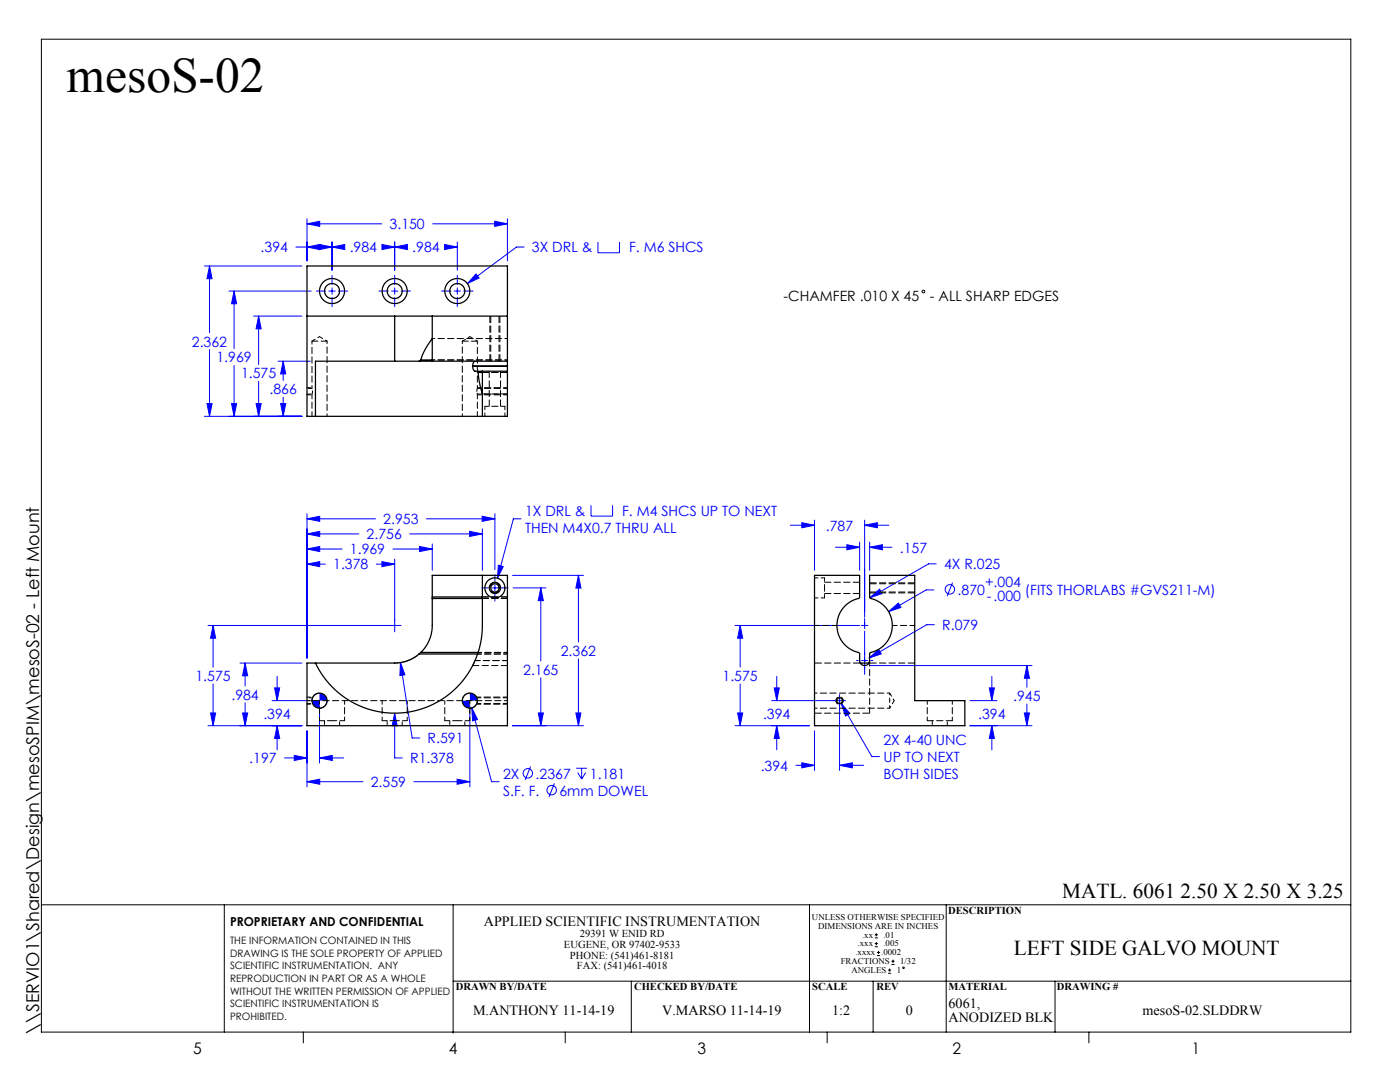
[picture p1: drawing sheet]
<svg xmlns="http://www.w3.org/2000/svg" width="279mm" height="216mm" viewBox="0 0 279 216" stroke-linecap="round" stroke-linejoin="round" font-family="sans-serif">
<g fill="none" stroke="#00f" stroke-width=".2">
<path d="M40.8 53.1h19.5M41.8 53.1l.5 2.5h-1zM41.8 53.1v13.3M45.7 58.1h16.4M46.7 58.1l.5 2.5h-1zM46.7 58.1v11.5M59 49.3h9.2M61.3 44.7l2.5-.5v1zM61.3 49.3l2.5-.5v1zM61.3 43.6v8.5M61.3 44.7h14.9M63.7 48.8l2.6 .5-2.6 .5z"/>
<path d="M65.6 58.1h1.3M66.3 57.4v1.3M66.3 49.3l2.5-.5v1zM66.3 48.3v5.6M76.2 48.8l2.6 .5-2.6 .5zM76.8 49.3h3.9M78.1 58.1h1.3M78.8 57.4v1.3M78.8 49.3l2.5-.5v1zM78.8 48.3v5.6M86.3 44.7h15M88.7 48.8l2.6 .5-2.6 .5z"/>
<path d="M89.3 49.3h2M90.6 58.1h1.3M91.3 57.4v1.3M91.3 48.3v5.6M95 54.7l.6 .8-2.3 1.1zM98.7 44.2l2.6 .5-2.6 .5zM101.3 43.6v8.5M104.6 49.3h-1.5l-9.8 7.3M119.3 48.3v2.1h4.3v-2.1M41.8 69.8v13.3M46.7 72.9v10.2M50.6 63.1h9.7"/>
<path d="M51.6 63.1l.5 2.5h-1zM51.6 63.1v9.6M51.6 76.1v7M55.5 72.1h6.4M56.5 72.1l.5 2.5h-1zM56.5 72.1v3.8M56.5 79.3v3.8M40.8 83.1h19.5M41.3 80.5h1l-.5 2.6zM46.2 80.5h1l-.5 2.6zM51.1 80.5h1l-.5 2.6zM56 80.5h1l-.5 2.6z"/>
<path d="M61.3 112.6l2.5-.5v1zM61.3 103.5l2.5-.5v1zM61.3 106.5l2.5-.5v1zM61.3 109.6l2.5-.6v1.1zM61.3 102.5v28.8M61.3 112.6h3.6M61.3 103.5h13.6M61.3 106.5h10.3M61.3 109.6h7M75.1 112.6h3.7M76.2 112.1l2.6 .5-2.6 .5zM78.4 109.6h7.9"/>
<path d="M78.8 111.6v14.5M81.8 106.5h14.5M83.7 109l2.6 .6-2.6 .5zM85.1 103.5h13.7M86.3 108.5v5.3M93.7 106l2.6 .5-2.6 .5zM96.2 103l2.6 .5-2.6 .5zM96.3 105.5v8.3M98.1 117.3h1.3M98.8 116.7v1.2M98.8 102.5v11.2M99.5 112.8l.9 .3-1.1 2.3z"/>
<path d="M102.3 114.8h14.2M102.4 117.3h6.5M104 103.5h-1.5l-3.2 11.9M107.9 117.3l.5 2.5h-1zM107.9 117.3v14.6M115.4 114.8l.5 2.5h-1zM115.4 114.8v13.3M118 100.8v2.2h4.3v-2.2M157.7 104.8h4.9M160 104.3l2.6 .5-2.6 .5zM162.6 103.8v10M166.7 109.2h4.9"/>
<path d="M169 108.7l2.6 .5-2.6 .5zM171.6 108.2v5.6M172.6 104.8l2.5-.5v1zM172.6 103.8v19.4M172.6 104.8h4.8M173.6 109.2l2.5-.5v1zM173.6 108.2v5.6M173.6 109.2h4.4M173.6 119.3l1.9-1.7 .6 .8zM186.4 117.7h-1.6l-7.5 4.3M186.8 112.5h-1.5l-11.7 6.8M190.1 116.3l-1.1 2.6"/>
<path d="M42.5 124.8l.5 2.5h-1zM42.5 124.8v8.3M42.5 136.5v8.3M47.9 132.3h12.4M48.9 132.3l.5 2.5h-1zM48.9 132.3v4.6M54.3 139.8h8.5M54.8 137.3h1l-.5 2.5zM55.3 135v4.8M63.8 138.3a1.5 1.5 0 0 0-1.5 1.5M65.3 139.8a1.5 1.5 0 0 1-1.5 1.5M79.9 132.2l.9 2.4-1 .2z"/>
<path d="M79.9 132.2l2.4 15.1h1.5M80 124.8h-38.5M83.2 130.8a7.5 7.5 0 0 1-4.3 1.5M93.8 138.3a1.5 1.5 0 0 0-1.5 1.5M95.3 139.8a1.5 1.5 0 0 1-1.5 1.5M107.9 135.3v9.5M115.4 131.5v13.3M146.7 124.8h24.8M147.7 124.8l.5 2.5h-1zM147.7 124.8v8.3M147.7 136.5v8.3M154 139.8h12.5"/>
<path d="M154.5 137.3h1l-.5 2.5zM155 135v4.8M166.9 139.8h1.3M167.6 139.2v1.2M171.9 124.8h1.3M171.9 131.8h1.3M172.6 124.2v1.2M172.6 131.2v1.2M173.4 131.3l2-1.7 .5 .9zM173.6 132.8h32.4M177.3 122l2-1.7 .5 .9zM186.5 124.6h-1.5l-11.6 6.7"/>
<path d="M193.6 139.8h5.4M197.4 137.3h1.1l-.6 2.5zM197.9 135v4.8M204.9 132.8l.5 2.5h-1zM204.9 132.8v4.3M41.5 144.8h18.8M42 142.3h1l-.5 2.5zM48.4 142.3h1l-.5 2.5zM48.9 140.2v4.6M55.3 144.8l.5 2.5h-1zM55.3 144.8v4.8M56.8 151.2h4.5"/>
<path d="M58.7 150.7l2.6 .5-2.6 .5zM61.3 156l2.5-.5v1zM61.3 145.8v11.2M61.3 156h11.1M63.8 151.2l2.5-.5v1zM63.8 151.2h4.8M63.8 140.8v11.5M78.8 142.3l.5 2.5h-1zM78.8 142.3v8.9h1.5M82.6 156h11.2M91.2 155.5l2.6 .5-2.6 .5zM93.8 140.8v16.2"/>
<path d="M94.2 141.3l1.1 2.3-1 .2zM94.2 141.3l3.9 14.7h1.5M102.3 144.8h14.2M105.9 153l-1.1 2.6M107.4 142.3h1l-.5 2.5zM110.6 156.3l-1 2.7M114.9 142.3h1l-.5 2.5zM115 153.3h2.2M115.3 154.2l.8 1.2M116.1 153.3v2.1M116.9 154.2l-.8 1.2M146.7 144.8h14.8"/>
<path d="M147.2 142.3h1l-.5 2.5zM155 144.8l.5 2.5h-1zM155 144.8v4.8M158.8 152.7h3.8M160 152.2l2.6 .5-2.6 .5zM162.6 145.8v7.9M167.6 152.7l2.5-.5v1zM167.6 140.8v12.9M167.6 152.7h4.8M167.9 140.4l1.7 2-.9 .5zM167.9 140.4l6.1 10.6h1.5M193.6 144.8h12.4"/>
<path d="M197.9 144.8l.6 2.5h-1.1zM197.9 144.8v4.8M204.4 142.3h1l-.5 2.5zM204.9 140.5v4.3"/>
<circle cx="189.6" cy="117.6" r=".94"/>
<circle cx="105.3" cy="154.3" r=".94"/>
<circle cx="110.1" cy="157.7" r=".94"/>
</g>
<g fill="none" stroke="#000" stroke-width=".2">
<path d="M8.3 7.8h261.3v198.1h-261.3zM8.3 180.5h261.3M44.8 180.5v25.4M90.4 180.5v25.6M126 195.8v10.1M161.6 180.5v25.4M174.3 195.8v10.1M174.6 187.1h.6M174.6 186.5h.6M174.6 188.9h.6M174.6 188.3h.6M174.9 186.2v.6"/>
<path d="M174.9 188v.6M175 190.7h.6M175 190h.6M175.3 189.7v.7M177.2 194.2h.6M177.2 193.6h.6M177.5 193.3v.6M177.9 192.4h.6M177.9 191.8h.6M178.2 191.5v.6M188.8 180.5v25.4M210.6 195.8v10.1"/>
<path d="M269.6 195.8h-179.2M60.5 205.9v2.2M112.8 205.9v2.2M165.1 205.9v2.2M217.3 205.9v2.2"/>
<circle cx="184.3" cy="58.2" r=".27"/>
<circle cx="180.3" cy="193.1" r=".16"/>
</g>
<path d="M98.8 118.3a1 1 0 0 1-.9-1.5 1 1 0 0 1 1.7-.1 1 1 0 0 1-.7 1.6h-.1" fill="none" stroke="#000" stroke-width=".2" stroke-dasharray="1.3 .6" stroke-dashoffset=".4" stroke-linecap="butt"/>
<path d="M166.8 139.8a.71 .71 0 0 0 1.1 .6 .71 .71 0 0 0 .1-1.2 .71 .71 0 0 0-1.1 .5l-.1 .1M168.3 139.8a.71 .71 0 0 1-1.1 .6 .71 .71 0 0 1-.1-1.2 .71 .71 0 0 1 1.2 .5v.1" fill="none" stroke="#000" stroke-width=".2" stroke-dasharray="1.3 .6" stroke-dashoffset=".3" stroke-linecap="butt"/>
<path d="M172.6 134.6v-21.1" fill="none" stroke="#00f" stroke-width=".2" stroke-dasharray="15.2 1.3 1.3 1.3" stroke-dashoffset="6.6"/>
<path d="M61.3 139.1h1.1M61.3 140.5h1.1" fill="none" stroke="#000" stroke-width=".2" stroke-dasharray="1.3 .6" stroke-dashoffset=".6"/>
<path d="M101.3 139.1h-6.2M101.3 140.5h-6.2" fill="none" stroke="#000" stroke-width=".2" stroke-dasharray="1.3 .6" stroke-dashoffset=".4"/>
<path d="M61.3 77.4h1M61.3 78.8h1M101.3 78.8h-6M101.3 77.4h-6" fill="none" stroke="#000" stroke-width=".2" stroke-dasharray="1.3 .6" stroke-dashoffset=".5"/>
<path d="M97.8 72.1v-9M99.8 72.1v-9M173.6 116.3h9M173.6 118.3h9" fill="none" stroke="#000" stroke-width=".2" stroke-dasharray="1.3 .6" stroke-dashoffset="-.1"/>
<g fill="none" stroke="#00f" stroke-width=".2" stroke-dasharray="15.2 1.3 1.3 1.3">
<path d="M65 58.1h-1.9M66.3 56.8v-1.9M66.3 59.3v1.9M67.5 58.1h1.9M77.5 58.1h-1.9M78.8 56.8v-1.9M78.8 59.3v1.9M80 58.1h1.9M90 58.1h-1.9M91.3 56.8v-1.9M91.3 59.3v1.9M92.5 58.1h1.9"/>
<path d="M97.5 117.3h-1.4M98.8 116v-1.3M98.8 118.6v1.3M100 117.3h1.4M166.9 139.8h-.5M167.6 139.2v-.6M168.2 139.8h.6M171.3 131.8h-.4M172.6 130.5v-.3M172.6 133.1v.3M173.8 131.8h.4M167.6 140.4v.6"/>
</g>
<g fill="#00f">
<path d="M78.8 142.3l-.5 2.5h1zM79.9 132.2l-.1 2.6 1-.2zM76.2 112.1l2.6 .5-2.6 .5zM61.3 112.6l2.5-.5v1zM96.2 103l2.6 .5-2.6 .5zM61.3 103.5l2.5-.5v1zM107.9 117.3l.5 2.5h-1zM107.4 142.3h1l-.5 2.5zM42.5 124.8l.5 2.5h-1zM42 142.3h1l-.5 2.5zM54.8 137.3h1l-.5 2.5zM55.3 144.8l.5 2.5h-1zM63.8 151.2l2.5-.5v1zM58.7 150.7l2.6 .5-2.6 .5zM91.2 155.5l2.6 .5-2.6 .5zM61.3 156l2.5-.5v1zM94.2 141.3l.1 2.5 1-.2zM99.5 112.8l-.2 2.6 1.1-2.3zM93.7 106l2.6 .5-2.6 .5zM61.3 106.5l2.5-.5v1zM83.7 109l2.6 .6-2.6 .5zM61.3 109.6l2.5-.6v1.1zM48.9 132.3l.5 2.5h-1zM48.4 142.3h1l-.5 2.5zM115.4 114.8l.5 2.5h-1zM114.9 142.3h1l-.5 2.5zM61.3 44.7l2.5-.5v1zM98.7 44.2l2.6 .5-2.6 .5zM41.8 53.1l.5 2.5h-1zM41.3 80.5h1l-.5 2.6zM63.7 48.8l2.6 .5-2.6 .5zM61.3 49.3l2.5-.5v1zM76.2 48.8l2.6 .5-2.6 .5zM66.3 49.3l2.5-.5v1zM88.7 48.8l2.6 .5-2.6 .5zM78.8 49.3l2.5-.5v1zM56.5 72.1l.5 2.5h-1zM56 80.5h1l-.5 2.6zM51.6 63.1l.5 2.5h-1zM51.1 80.5h1l-.5 2.6zM95 54.7l-1.7 1.9 2.3-1.1zM46.7 58.1l.5 2.5h-1zM46.2 80.5h1l-.5 2.6zM154.5 137.3h1l-.5 2.5zM155 144.8l.5 2.5h-1zM167.6 152.7l2.5-.5v1zM160 152.2l2.6 .5-2.6 .5zM167.9 140.4l.8 2.5 .9-.5zM177.3 122l2.5-.8-.5-.9zM169 108.7l2.6 .5-2.6 .5zM173.6 109.2l2.5-.5v1zM172.6 104.8l2.5-.5v1zM160 104.3l2.6 .5-2.6 .5zM204.9 132.8l.5 2.5h-1zM204.4 142.3h1l-.5 2.5zM197.4 137.3h1.1l-.6 2.5zM197.9 144.8l.6 2.5h-1.1zM147.7 124.8l.5 2.5h-1zM147.2 142.3h1l-.5 2.5zM173.4 131.3l2.5-.8-.5-.9zM173.6 119.3l2.5-.9-.6-.8z"/>
<path d="M92.3 139.8a1.5 1.5 0 0 0 1.5 1.5v-1.5zM93.8 138.3v1.5h1.5a1.5 1.5 0 0 0-1.5-1.5zM62.3 139.8a1.5 1.5 0 0 0 1.5 1.5v-1.5zM63.8 138.3v1.5h1.5a1.5 1.5 0 0 0-1.5-1.5z"/>
</g>
<g fill="none" stroke="#000" stroke-width=".25">
<path d="M61.3 63.1h17.5M78.8 72.1h4.9M78.8 63.1h7.5M78.8 72.1h-15.8v11M78.8 63.1v9M83.7 72.1h17.6M84 71.8l-.3 .3M84 71.8h2.3M86.3 67.5a14.4 14.4 0 0 0-2.3 4.3M86.3 63.1v9M86.3 63.1h15M94.3 73.1v.1a.75 .75 0 0 0 1 .9"/>
<path d="M94.3 73.1h.1M94.3 73.1h7M94.8 72.1l-.3 .3-.2 .7M95.3 74.1l.1 .2M95.3 74.1h6M95.4 74.3l.3 2.2 .6 2.1M95.4 74.3h.9M96.3 74.1v9M101.3 73.1v1M101.3 72.1v1M101.3 72.1v-19h-40v30h1.7M101.3 73.1h.1"/>
<path d="M101.3 74.1v9h-5M63 83.1h33.3M86.3 119.4v3.9a8 8 0 0 1-2.3 6.9M86.3 119.1v-4.3h15v30h-40v-12.5h17.5a7.5 7.5 0 0 0 4.9-1.8M86.3 119.1v.3M86.3 119.4h10M86.3 119.1h10M96.3 114.8v10a17.5 17.5 0 0 1-13.7 17.1 17.5 17.5 0 0 1-19.6-9.6M162.6 114.8h9l-.1 4.5a5.9 5.9 0 0 0-4.5 5.7 5.9 5.9 0 0 0 4.5 5.3l.1 1.5a1 1 0 0 0 1 1 1 1 0 0 0 1-1v-1.5a5.9 5.9 0 0 0 4.5-5.7 5.9 5.9 0 0 0-4.5-5.3v-4.5h9v25h10v5h-30zM83.7 130.5h11.6M84 130.2l-.3 .3M84 130.2h11.4"/>
<path d="M171.7 132.3h1.7"/>
<circle cx="66.3" cy="58.1" r="1.5"/>
<circle cx="66.3" cy="58.1" r="2.5"/>
<circle cx="78.8" cy="58.1" r="2.5"/>
<circle cx="78.8" cy="58.1" r="1.5"/>
<circle cx="91.3" cy="58.1" r="2.5"/>
<circle cx="91.3" cy="58.1" r="1.5"/>
<circle cx="98.8" cy="117.3" r="1.13"/>
<circle cx="98.8" cy="117.3" r=".82"/>
<circle cx="98.8" cy="117.3" r="2"/>
<circle cx="63.8" cy="139.8" r="1.5"/>
<circle cx="93.8" cy="139.8" r="1.5"/>
<circle cx="167.6" cy="139.8" r=".57"/>
</g>
<g fill="none" stroke="#000" stroke-width=".2" stroke-dasharray="1.3 .6" stroke-dashoffset=".6">
<path d="M62.3 78.6l.1-.5-.1-.5M96.8 81.1v2M100.8 83.1v-2M162.6 119.3h2M164.6 117.3v-2M164.6 119.3v-2M164.6 115.3h-2M61.3 139.8h40M62.4 139.2h-1.1M94.3 132.8l.5-1M95.4 130.2h5.9M101.3 130.2h-5.9"/>
<path d="M61.3 140.4h1.1"/>
</g>
<g fill="none" stroke="#000" stroke-width=".2" stroke-dasharray="1.3 .6">
<path d="M96.3 74.3h5M96.3 78.6h5M97.6 74.1v7M101.3 74.3h-5M99.9 81.1v-7M96.3 119.4h5M96.3 119.1h5M101.3 119.1h-5M101.3 119.4h-5M164.6 118.4h7M171.6 116.2h-7M94.3 132.8h7"/>
<path d="M167 139.8v-.2M167 139.8h.1M168.1 139.8v.1M173.4 132.3h.2M185.1 143.8h5"/>
</g>
<g fill="none" stroke="#000" stroke-width=".2" stroke-dasharray="1.3 .6" stroke-dashoffset=".5">
<path d="M61.3 78.6h1M62.3 77.5h-1M95.3 78.6h6M101.3 77.5h-6M100.8 81.1h-4M63.8 139.8v4M76.3 139.8v4M88.8 139.8v4M95.3 130.5h6M101.3 130.5h-6M185.1 139.8v4M64.8 143.8v1"/>
<path d="M67.8 144.8v-1M68.8 143.8v-4M77.3 143.8v1M80.3 144.8v-1M81.3 143.8v-4M89.8 143.8v1M92.8 144.8v-1M93.8 143.8v-4M186.1 143.8v1M189.1 144.8v-1M190.1 143.8v-4"/>
</g>
<path d="M62.3 78.6v4.5M95.3 83.1v-4.5M94.8 131.8h6.5M101.3 131.8h-6.5M167 124.8h-4.4M182.6 124.8h-4.5M63.8 143.8h2.5M66.3 143.8h2.5M76.3 143.8h2.5M78.8 143.8h2.5M88.8 143.8h2.5M91.3 143.8h2.5" fill="none" stroke="#000" stroke-width=".2" stroke-dasharray="1.3 .6" stroke-dashoffset=".3"/>
<path d="M101.3 139.2h-6.1M95.2 140.4h6.1" fill="none" stroke="#000" stroke-width=".2" stroke-dasharray="1.3 .6" stroke-dashoffset=".4"/>
<path d="M86.3 71.8h15M92.3 68.1v15M101.3 71.8h-15M101.3 67.5h-15M65.3 83.1v-15M177.6 139.8v-1.5M177.6 138.3h-15M162.6 141.3h15M177.6 141.3v-1.5" fill="none" stroke="#000" stroke-width=".2" stroke-dasharray="1.3 .6" stroke-dashoffset=".8"/>
<path d="M65.3 68.1h-3M95.3 68.1h-3M173.6 142.3v-10.5" fill="none" stroke="#000" stroke-width=".2" stroke-dasharray="1.3 .6" stroke-dashoffset=".1"/>
<path d="M62.3 68.1v9.4M95.3 77.5l-.1 .6 .1 .5-.1-.1M95.3 77.5v-9.4" fill="none" stroke="#000" stroke-width=".2" stroke-dasharray="1.3 .6" stroke-dashoffset=".7"/>
<path d="M97.9 63.1v9M99.6 72.1v-9M173.6 118.1h9M182.6 116.5h-9M162.6 132.3h9.1M182.6 132.3h-9M162.6 142.3h11" fill="none" stroke="#000" stroke-width=".2" stroke-dasharray="1.3 .6" stroke-dashoffset="-.1"/>
<path d="M63.8 67.2l-1.5 .9M65.3 68.1l-1.5-.9M93.8 67.2l-1.5 .9M95.3 68.1l-1.5-.9M178.5 139.8l-.9-1.5M177.6 141.3l.9-1.5" fill="none" stroke="#000" stroke-width=".2" stroke-dasharray="1.3 .6" stroke-dashoffset=".9"/>
<text font-size="9.9" x="13.3" y="18.4">mesoS-02</text>
<g font-size="4.2">
<text x="212" y="179.2">MATL. 6061 2.50 X 2.50 X 3.25</text>
<text x="202.3" y="190.6">LEFT SIDE GALVO MOUNT</text>
</g>
<text font-size="3.5" x="7.8" y="206.3" transform="rotate(-90 7.8 206.3)">\\SERVIO1\Shared\Design\mesoSPIM\mesoS-02 - Left Mount</text>
<g font-size="3.2">
<text x="38.5" y="210.3">5</text>
<text x="89.6" y="210.3">4</text>
<text x="139.2" y="210.3">3</text>
<text x="190.1" y="210.3">2</text>
<text x="237.9" y="210.3">1</text>
</g>
<g font-size="2.8" fill="#00f">
<text x="77.8" y="45.7">3.150</text>
<text x="52" y="50.4">.394</text>
<text x="69.8" y="50.4">.984</text>
<text x="82.3" y="50.4">.984</text>
<text x="106.2" y="50.4">3X DRL &amp;</text>
<text x="125.5" y="50.4">F. M6 SHCS</text>
<text x="38.3" y="69.1">2.362</text>
<text x="43.2" y="72.3">1.969</text>
<text x="48.1" y="75.5">1.575</text>
<text x="53.8" y="78.6">.866</text>
<text x="73.2" y="107.6">2.756</text>
<text x="76.5" y="104.6">2.953</text>
<text x="104.8" y="102.9">1X DRL &amp;</text>
<text x="104.8" y="106.3">THEN M4X0.7 THRU ALL</text>
<text x="124.2" y="102.9">F. M4 SHCS UP TO NEXT</text>
<text x="164.8" y="105.9">.787</text>
<text x="66.5" y="113.6">1.378</text>
<text x="69.8" y="110.6">1.969</text>
<text x="179.6" y="110.3">.157</text>
<text x="188.4" y="113.6">4X R.025</text>
<text x="191.1" y="118.7">.870</text>
<text x="196.6" y="117.1">+.004</text>
<text x="197" y="119.9">-.000</text>
<text x="204.6" y="118.7">(FITS THORLABS #GVS211-M)</text>
<text x="188" y="125.7">R.079</text>
<text x="111.9" y="130.9">2.362</text>
<text x="39" y="135.9">1.575</text>
<text x="104.4" y="134.6">2.165</text>
<text x="144.2" y="135.9">1.575</text>
<text x="46.2" y="139.6">.984</text>
<text x="52.6" y="143.4">.394</text>
<text x="152.3" y="143.4">.394</text>
<text x="195.2" y="143.4">.394</text>
<text x="202.2" y="139.9">.945</text>
<text x="85.3" y="148.3">R.591</text>
<text x="176.3" y="148.7">2X 4-40 UNC</text>
<text x="49.8" y="152.3">.197</text>
<text x="81.9" y="152.3">R1.378</text>
<text x="100.4" y="155.4">2X</text>
<text x="106.9" y="155.4">.2367</text>
<text x="117.7" y="155.4">1.181</text>
<text x="151.8" y="153.8">.394</text>
<text x="176.3" y="152">UP TO NEXT</text>
<text x="176.3" y="155.4">BOTH SIDES</text>
<text x="74" y="157">2.559</text>
<text x="100.4" y="158.7">S.F. F.</text>
<text x="111.7" y="158.7">6mm DOWEL</text>
</g>
<g font-size="2.8">
<text x="156.4" y="60">-CHAMFER .010 X 45</text>
<text x="185.6" y="60">- ALL SHARP EDGES</text>
<text x="96.6" y="184.7">APPLIED SCIENTIFIC INSTRUMENTATION</text>
<text x="94.4" y="202.5">M.ANTHONY 11-14-19</text>
<text x="132.2" y="202.5">V.MARSO 11-14-19</text>
<text x="166.1" y="202.5">1:2</text>
<text x="180.8" y="202.5">0</text>
<text x="189.3" y="201.2">6061,</text>
<text x="228" y="202.5">mesoS-02.SLDDRW</text>
<text x="189.3" y="204">ANODIZED BLK</text>
</g>
<text font-size="2.5" x="45.9" y="184.7">PROPRIETARY AND CONFIDENTIAL</text>
<g font-size="2.1">
<text x="189.2" y="182.3">DESCRIPTION</text>
<text x="112.6" y="189.1">EUGENE, OR 97402-9533</text>
<text x="113.7" y="191.3">PHONE: (541)461-8181</text>
<text x="115.7" y="187">29391 W ENID RD</text>
<text x="90.9" y="197.6">DRAWN BY/DATE</text>
<text x="115.1" y="193.4">FAX: (541)461-4018</text>
<text x="126.5" y="197.6">CHECKED BY/DATE</text>
<text x="162.1" y="197.6">SCALE</text>
<text x="174.9" y="197.6">REV</text>
<text x="189.3" y="197.6">MATERIAL</text>
<text x="210.9" y="197.6">DRAWING #</text>
</g>
<g font-size="2">
<text x="45.9" y="188.4">THE INFORMATION CONTAINED IN THIS</text>
<text x="45.9" y="190.9">DRAWING IS THE SOLE PROPERTY OF APPLIED</text>
<text x="45.9" y="193.4">SCIENTIFIC INSTRUMENTATION. ANY</text>
<text x="45.9" y="195.9">REPRODUCTION IN PART OR AS A WHOLE</text>
<text x="45.9" y="198.5">WITHOUT THE WRITTEN PERMISSION OF APPLIED</text>
<text x="45.9" y="201">SCIENTIFIC INSTRUMENTATION IS</text>
<text x="45.9" y="203.5">PROHIBITED.</text>
</g>
<g font-size="1.8">
<text x="162" y="183.6">UNLESS OTHERWISE SPECIFIED</text>
<text x="163.3" y="185.3">DIMENSIONS ARE IN INCHES</text>
<text x="170.7" y="190.6">.xxxx .0002</text>
<text x="171.2" y="188.8">.xxx</text>
<text x="172" y="187.1">.xx</text>
<text x="176.3" y="187.1">.01</text>
<text x="176.3" y="188.8">.005</text>
<text x="167.8" y="192.4">FRACTIONS</text>
<text x="169.9" y="194.1">ANGLES</text>
<text x="179" y="194.1">1</text>
<text x="179.6" y="192.4">1/32</text>
</g>
</svg>
